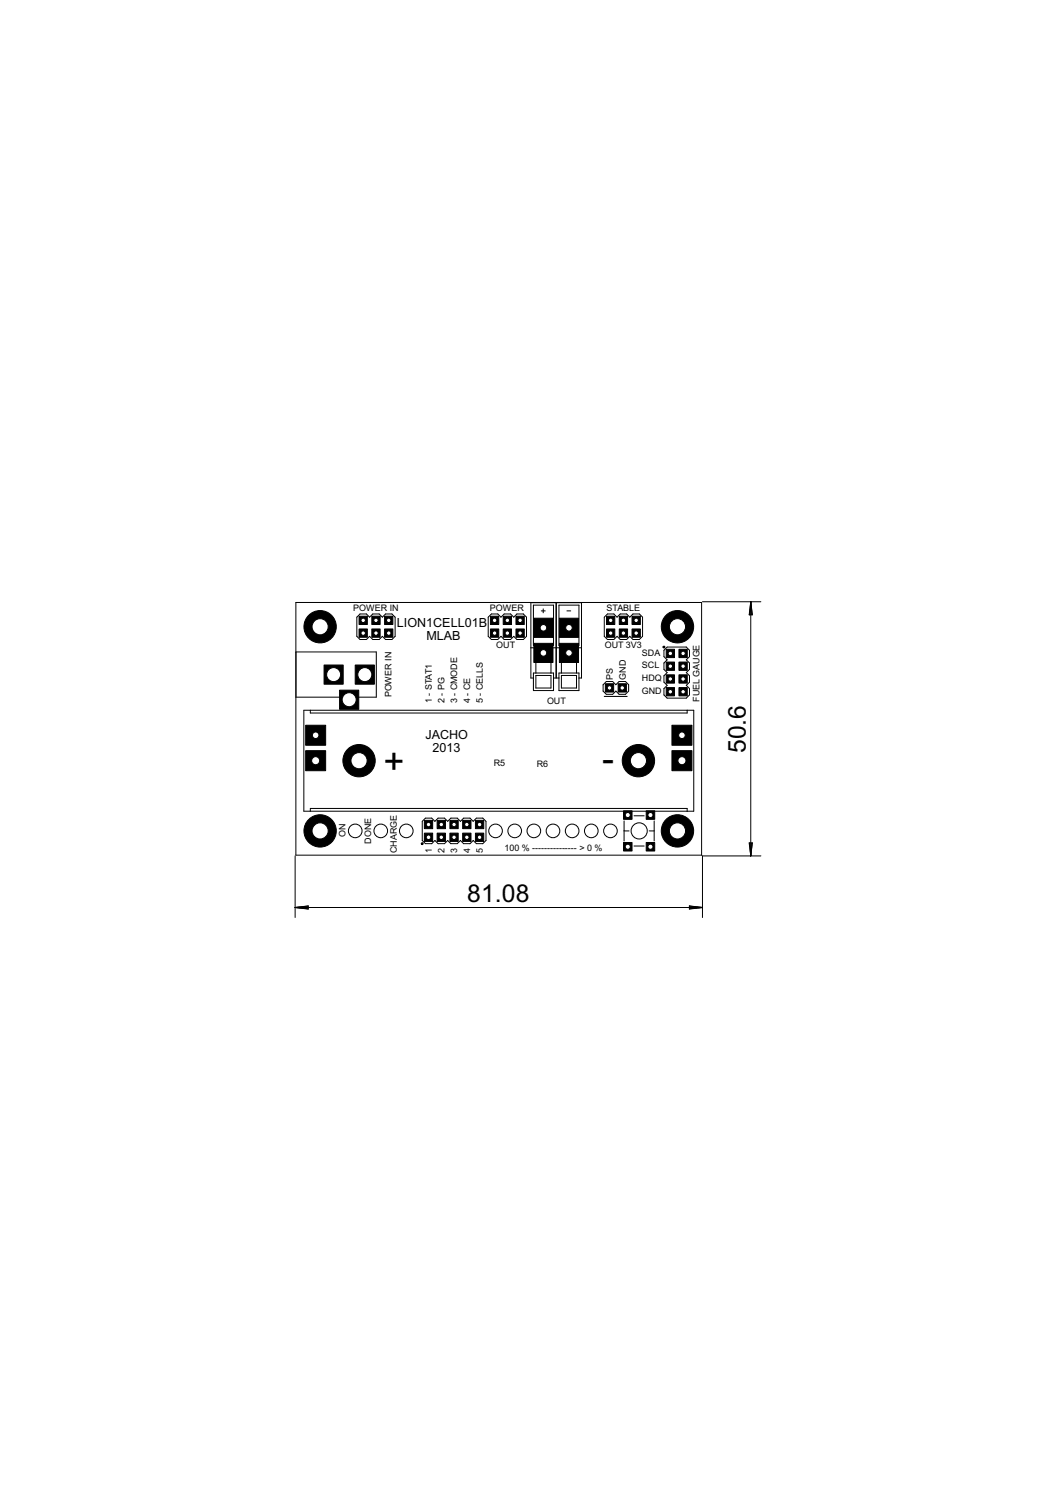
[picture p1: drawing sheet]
<svg xmlns="http://www.w3.org/2000/svg" width="210mm" height="297mm" viewBox="0 0 210 297" stroke-linecap="round" stroke-linejoin="round" font-family="sans-serif">
<path d="M120.2 138.6h4.6" fill="none" stroke="#000" stroke-width=".21"/>
<g fill="none" stroke="#000" stroke-width=".2">
<path d="M58.9 129.7h16v9h-16zM71.6 122.2h1.3l.6 .6 .7-.6h1.2l.7 .6 .6-.6h1.3l.6 .6v3.8l-.6 .6h-1.3l-.6-.6-.7 .6h-1.2l-.7-.6-.6 .6h-1.3l-.6-.6v-3.8zM97.8 122.2h1.2l.7 .6 .6-.6h1.3l.6 .6 .6-.6h1.3l.7 .6v3.8l-.7 .6h-1.3l-.6-.6-.6 .6h-1.3l-.6-.6-.7 .6h-1.2l-.7-.6v-3.8zM105.6 128.9h5M106.1 134.9h-.5v-15h5v15h-.5M106.1 133.9h4v3.5h-4zM106.1 120.4h4v8h-4zM106.6 133.9v-3h3v3M106.6 134.4h3v2.5h-3zM107.1 128.4v.5M107.7 121.5h.8M108.1 121.1v.8"/>
<path d="M109.1 128.4v.5M110.7 128.9h5M111.2 133.9h4v3.5h-4zM111.2 134.9h-.5v-15h5v15h-.5M111.2 120.4h4v8h-4zM111.7 134.4h3v2.5h-3zM111.7 133.9v-3h3v3M112.2 128.4v.5M112.8 121.5h.8M114.2 128.4v.5M120 136.2l.6-.6h1.3l.6 .6 .7-.6h1.2l.7 .6v1.3l-.7 .6h-1.2l-.7-.6-.6 .6h-1.3l-.6-.6zM120.9 122.2h1.2l.7 .6 .6-.6h1.3l.6 .6 .6-.6h1.3l.6 .6v3.8l-.6 .6h-1.3l-.6-.6-.6 .6h-1.3l-.6-.6-.7 .6h-1.2l-.7-.6v-3.8z"/>
<path d="M132.1 129.4l.6-.7h3.8l.7 .7v1.2l-.7 .7 .7 .6v1.3l-.7 .6 .7 .7v1.2l-.7 .7 .7 .6v1.3l-.7 .6h-3.8l-.6-.6v-1.3l.6-.6-.6-.7v-1.2l.6-.7-.6-.6v-1.3l.6-.6-.6-.7zM60.5 141.3h77.5v20.1h-77.5zM61.7 141.3v.6h75v-.6M61.7 161.4v-.6h75v.6M84.6 162.8h1.3l.6 .6 .7-.6h1.2l.7 .6 .6-.6h1.3l.6 .6 .6-.6h1.3l.6 .6 .7-.6h1.3l.6 .6v3.8l-.6 .7h-1.3l-.7-.7-.6 .7h-1.3l-.6-.7-.6 .7h-1.3l-.6-.7-.7 .7h-1.2l-.7-.7-.6 .7h-1.3l-.6-.7v-3.8zM124.2 163.3v4M124.2 165.3h1M126.2 168.3h2M126.2 162.3h2M129.2 165.3h1M130.2 163.3v4"/>
<circle cx="127.2" cy="165.3" r="1.61"/>
</g>
<g fill="#000" stroke="#000" stroke-width=".2">
<path d="M132 128.6h.2v.3h-.2l-.1-.2h.3h-.3z" fill-rule="evenodd"/>
<path d="M83.9 167.7h.2v.3h-.2l-.1-.1h.3h-.3z" fill-rule="evenodd"/>
</g>
<path d="M123.5 136.6h.6v.5h-.6zM84.4 165.8h1.7v1.6h-1.7z" fill="#000" stroke="#000" stroke-width=".2"/>
<circle cx="85.3" cy="166.6" r=".47" fill="#fff" stroke="#000" stroke-width=".2"/>
<path d="M87 165.8h1.6v1.6h-1.6z" fill="#000" stroke="#000" stroke-width=".2"/>
<circle cx="87.8" cy="166.6" r=".44" fill="#fff" stroke="#000" stroke-width=".2"/>
<path d="M89.5 165.8h1.7v1.6h-1.7z" fill="#000" stroke="#000" stroke-width=".2"/>
<circle cx="90.3" cy="166.6" r=".44" fill="#fff" stroke="#000" stroke-width=".2"/>
<path d="M92.1 165.8h1.6v1.6h-1.6z" fill="#000" stroke="#000" stroke-width=".2"/>
<circle cx="92.9" cy="166.6" r=".44" fill="#fff" stroke="#000" stroke-width=".2"/>
<path d="M94.6 165.8h1.6v1.6h-1.6z" fill="#000" stroke="#000" stroke-width=".2"/>
<circle cx="95.4" cy="166.6" r=".44" fill="#fff" stroke="#000" stroke-width=".2"/>
<path d="M84.4 163.2h1.7v1.7h-1.7z" fill="#000" stroke="#000" stroke-width=".2"/>
<circle cx="85.3" cy="164" r=".44" fill="#fff" stroke="#000" stroke-width=".2"/>
<path d="M87 163.2h1.6v1.7h-1.6z" fill="#000" stroke="#000" stroke-width=".2"/>
<circle cx="87.8" cy="164" r=".44" fill="#fff" stroke="#000" stroke-width=".2"/>
<path d="M89.5 163.2h1.7v1.7h-1.7z" fill="#000" stroke="#000" stroke-width=".2"/>
<circle cx="90.3" cy="164" r=".44" fill="#fff" stroke="#000" stroke-width=".2"/>
<path d="M92.1 163.2h1.6v1.7h-1.6z" fill="#000" stroke="#000" stroke-width=".2"/>
<circle cx="92.9" cy="164" r=".44" fill="#fff" stroke="#000" stroke-width=".2"/>
<path d="M94.6 163.2h1.6v1.7h-1.6z" fill="#000" stroke="#000" stroke-width=".2"/>
<circle cx="95.4" cy="164" r=".44" fill="#fff" stroke="#000" stroke-width=".2"/>
<path d="M60.8 149.4h4v3.9h-4z" fill="#000" stroke="#000" stroke-width=".2"/>
<circle cx="62.8" cy="151.3" r=".8" fill="#fff" stroke="#000" stroke-width=".2"/>
<path d="M133.7 149.4h4v3.9h-4z" fill="#000" stroke="#000" stroke-width=".2"/>
<circle cx="135.7" cy="151.3" r=".8" fill="#fff" stroke="#000" stroke-width=".2"/>
<circle cx="71.4" cy="151.3" r="3.2" fill="#000" stroke="#000" stroke-width=".2"/>
<circle cx="71.4" cy="151.3" r="1.61" fill="#fff" stroke="#000" stroke-width=".2"/>
<circle cx="127" cy="151.3" r="3.2" fill="#000" stroke="#000" stroke-width=".2"/>
<circle cx="127" cy="151.3" r="1.61" fill="#fff" stroke="#000" stroke-width=".2"/>
<path d="M60.8 144.3h4v4h-4z" fill="#000" stroke="#000" stroke-width=".2"/>
<circle cx="62.8" cy="146.3" r=".66" fill="#fff" stroke="#000" stroke-width=".2"/>
<path d="M133.7 144.3h4v4h-4z" fill="#000" stroke="#000" stroke-width=".2"/>
<circle cx="135.7" cy="146.3" r=".66" fill="#fff" stroke="#000" stroke-width=".2"/>
<path d="M70.7 132.3h3.8v3.8h-3.8z" fill="#000" stroke="#000" stroke-width=".2"/>
<circle cx="72.6" cy="134.2" r="1.4" fill="#fff" stroke="#000" stroke-width=".2"/>
<path d="M67.6 137.3h3.8v3.8h-3.8z" fill="#000" stroke="#000" stroke-width=".2"/>
<circle cx="69.5" cy="139.2" r="1.4" fill="#fff" stroke="#000" stroke-width=".2"/>
<path d="M64.5 132.3h3.8v3.8h-3.8z" fill="#000" stroke="#000" stroke-width=".2"/>
<circle cx="66.4" cy="134.2" r="1.4" fill="#fff" stroke="#000" stroke-width=".2"/>
<path d="M124.1 167.6h1.7v1.7h-1.7z" fill="#000" stroke="#000" stroke-width=".2"/>
<circle cx="124.9" cy="168.5" r=".51" fill="#fff" stroke="#000" stroke-width=".2"/>
<path d="M124.1 161.3h1.7v1.7h-1.7z" fill="#000" stroke="#000" stroke-width=".2"/>
<circle cx="124.9" cy="162.2" r=".51" fill="#fff" stroke="#000" stroke-width=".2"/>
<path d="M128.6 167.6h1.7v1.7h-1.7z" fill="#000" stroke="#000" stroke-width=".2"/>
<circle cx="129.4" cy="168.5" r=".51" fill="#fff" stroke="#000" stroke-width=".2"/>
<path d="M128.6 161.3h1.7v1.7h-1.7z" fill="#000" stroke="#000" stroke-width=".2"/>
<circle cx="129.4" cy="162.2" r=".51" fill="#fff" stroke="#000" stroke-width=".2"/>
<circle cx="63.7" cy="165.3" r="3.2" fill="#000" stroke="#000" stroke-width=".2"/>
<circle cx="63.7" cy="165.3" r="1.61" fill="#fff" stroke="#000" stroke-width=".2"/>
<circle cx="63.7" cy="124.7" r="3.2" fill="#000" stroke="#000" stroke-width=".2"/>
<circle cx="63.7" cy="124.7" r="1.61" fill="#fff" stroke="#000" stroke-width=".2"/>
<circle cx="134.8" cy="124.7" r="3.2" fill="#000" stroke="#000" stroke-width=".2"/>
<circle cx="134.8" cy="124.7" r="1.61" fill="#fff" stroke="#000" stroke-width=".2"/>
<circle cx="134.8" cy="165.3" r="3.2" fill="#000" stroke="#000" stroke-width=".2"/>
<circle cx="134.8" cy="165.3" r="1.61" fill="#fff" stroke="#000" stroke-width=".2"/>
<path d="M106.2 128h3.8v3.8h-3.8z" fill="#000" stroke="#000" stroke-width=".2"/>
<circle cx="108.1" cy="129.9" r=".66" fill="#fff" stroke="#000" stroke-width=".2"/>
<path d="M106.2 123h3.8v3.8h-3.8z" fill="#000" stroke="#000" stroke-width=".2"/>
<circle cx="108.1" cy="124.9" r=".66" fill="#fff" stroke="#000" stroke-width=".2"/>
<path d="M111.3 128h3.8v3.8h-3.8z" fill="#000" stroke="#000" stroke-width=".2"/>
<circle cx="113.2" cy="129.9" r=".66" fill="#fff" stroke="#000" stroke-width=".2"/>
<path d="M111.3 123h3.8v3.8h-3.8z" fill="#000" stroke="#000" stroke-width=".2"/>
<circle cx="113.2" cy="124.9" r=".66" fill="#fff" stroke="#000" stroke-width=".2"/>
<path d="M71.4 125.1h1.7v1.7h-1.7z" fill="#000" stroke="#000" stroke-width=".2"/>
<circle cx="72.3" cy="126" r=".44" fill="#fff" stroke="#000" stroke-width=".2"/>
<path d="M74 125.1h1.6v1.7h-1.6z" fill="#000" stroke="#000" stroke-width=".2"/>
<circle cx="74.8" cy="126" r=".44" fill="#fff" stroke="#000" stroke-width=".2"/>
<path d="M76.5 125.1h1.7v1.7h-1.7z" fill="#000" stroke="#000" stroke-width=".2"/>
<circle cx="77.3" cy="126" r=".44" fill="#fff" stroke="#000" stroke-width=".2"/>
<path d="M71.4 122.6h1.7v1.6h-1.7z" fill="#000" stroke="#000" stroke-width=".2"/>
<circle cx="72.3" cy="123.4" r=".44" fill="#fff" stroke="#000" stroke-width=".2"/>
<path d="M74 122.6h1.6v1.6h-1.6z" fill="#000" stroke="#000" stroke-width=".2"/>
<circle cx="74.8" cy="123.4" r=".44" fill="#fff" stroke="#000" stroke-width=".2"/>
<path d="M76.5 122.6h1.7v1.6h-1.7z" fill="#000" stroke="#000" stroke-width=".2"/>
<circle cx="77.3" cy="123.4" r=".44" fill="#fff" stroke="#000" stroke-width=".2"/>
<path d="M132.5 129.2h1.7v1.6h-1.7z" fill="#000" stroke="#000" stroke-width=".2"/>
<circle cx="133.4" cy="130" r=".44" fill="#fff" stroke="#000" stroke-width=".2"/>
<path d="M132.5 131.7h1.7v1.7h-1.7z" fill="#000" stroke="#000" stroke-width=".2"/>
<circle cx="133.4" cy="132.5" r=".44" fill="#fff" stroke="#000" stroke-width=".2"/>
<path d="M132.5 134.3h1.7v1.6h-1.7z" fill="#000" stroke="#000" stroke-width=".2"/>
<circle cx="133.4" cy="135.1" r=".44" fill="#fff" stroke="#000" stroke-width=".2"/>
<path d="M132.5 136.8h1.7v1.7h-1.7z" fill="#000" stroke="#000" stroke-width=".2"/>
<circle cx="133.4" cy="137.6" r=".44" fill="#fff" stroke="#000" stroke-width=".2"/>
<path d="M135.1 129.2h1.6v1.6h-1.6z" fill="#000" stroke="#000" stroke-width=".2"/>
<circle cx="135.9" cy="130" r=".44" fill="#fff" stroke="#000" stroke-width=".2"/>
<path d="M135.1 131.7h1.6v1.7h-1.6z" fill="#000" stroke="#000" stroke-width=".2"/>
<circle cx="135.9" cy="132.5" r=".44" fill="#fff" stroke="#000" stroke-width=".2"/>
<path d="M135.1 134.3h1.6v1.6h-1.6z" fill="#000" stroke="#000" stroke-width=".2"/>
<circle cx="135.9" cy="135.1" r=".44" fill="#fff" stroke="#000" stroke-width=".2"/>
<path d="M135.1 136.8h1.6v1.7h-1.6z" fill="#000" stroke="#000" stroke-width=".2"/>
<circle cx="135.9" cy="137.6" r=".44" fill="#fff" stroke="#000" stroke-width=".2"/>
<path d="M97.6 125.1h1.6v1.7h-1.6z" fill="#000" stroke="#000" stroke-width=".2"/>
<circle cx="98.4" cy="126" r=".44" fill="#fff" stroke="#000" stroke-width=".2"/>
<path d="M100.1 125.1h1.7v1.7h-1.7z" fill="#000" stroke="#000" stroke-width=".2"/>
<circle cx="100.9" cy="126" r=".44" fill="#fff" stroke="#000" stroke-width=".2"/>
<path d="M102.7 125.1h1.6v1.7h-1.6z" fill="#000" stroke="#000" stroke-width=".2"/>
<circle cx="103.5" cy="126" r=".44" fill="#fff" stroke="#000" stroke-width=".2"/>
<path d="M97.6 122.6h1.6v1.6h-1.6z" fill="#000" stroke="#000" stroke-width=".2"/>
<circle cx="98.4" cy="123.4" r=".44" fill="#fff" stroke="#000" stroke-width=".2"/>
<path d="M100.1 122.6h1.7v1.6h-1.7z" fill="#000" stroke="#000" stroke-width=".2"/>
<circle cx="100.9" cy="123.4" r=".44" fill="#fff" stroke="#000" stroke-width=".2"/>
<path d="M102.7 122.6h1.6v1.6h-1.6z" fill="#000" stroke="#000" stroke-width=".2"/>
<circle cx="103.5" cy="123.4" r=".44" fill="#fff" stroke="#000" stroke-width=".2"/>
<path d="M125.8 122.6h1.6v1.6h-1.6z" fill="#000" stroke="#000" stroke-width=".2"/>
<circle cx="126.6" cy="123.4" r=".44" fill="#fff" stroke="#000" stroke-width=".2"/>
<path d="M123.2 122.6h1.7v1.6h-1.7z" fill="#000" stroke="#000" stroke-width=".2"/>
<circle cx="124" cy="123.4" r=".44" fill="#fff" stroke="#000" stroke-width=".2"/>
<path d="M120.7 122.6h1.6v1.6h-1.6z" fill="#000" stroke="#000" stroke-width=".2"/>
<circle cx="121.5" cy="123.4" r=".44" fill="#fff" stroke="#000" stroke-width=".2"/>
<path d="M125.8 125.1h1.6v1.7h-1.6z" fill="#000" stroke="#000" stroke-width=".2"/>
<circle cx="126.6" cy="126" r=".44" fill="#fff" stroke="#000" stroke-width=".2"/>
<path d="M123.2 125.1h1.7v1.7h-1.7z" fill="#000" stroke="#000" stroke-width=".2"/>
<circle cx="124" cy="126" r=".44" fill="#fff" stroke="#000" stroke-width=".2"/>
<path d="M120.7 125.1h1.6v1.7h-1.6z" fill="#000" stroke="#000" stroke-width=".2"/>
<circle cx="121.5" cy="126" r=".44" fill="#fff" stroke="#000" stroke-width=".2"/>
<path d="M120.4 136h1.7v1.7h-1.7z" fill="#000" stroke="#000" stroke-width=".2"/>
<circle cx="121.3" cy="136.9" r=".44" fill="#fff" stroke="#000" stroke-width=".2"/>
<path d="M123 136h1.6v1.7h-1.6z" fill="#000" stroke="#000" stroke-width=".2"/>
<circle cx="123.8" cy="136.9" r=".44" fill="#fff" stroke="#000" stroke-width=".2"/>
<g fill="none" stroke="#000" stroke-width=".2">
<path d="M58.9 119.9h80.7v50.2h-80.7zM139.8 119.7h11.6M149.4 119.7v50.6M149.4 119.7l.3 2.6h-.6zM149.4 119.7l-.2 2.6M149.4 119.7l.1 2.6M149.4 119.7l-.3 2.6M58.7 170.3v12.2M149.1 167.7h.6l-.3 2.6zM149.1 167.7l.3 2.6M149.2 167.7l.2 2.6M149.5 167.7l-.1 2.6"/>
<path d="M151.4 170.3h-11.6v12.2M58.7 180.6h81.1M58.7 180.6l2.6-.4v.7zM58.7 180.6l2.6 .1M58.7 180.6l2.6 .2M61.3 180.4l-2.6 .2M137.2 180.2l2.6 .4-2.6 .3zM137.2 180.4l2.6 .2M139.8 180.6l-2.6 .1M139.8 180.6l-2.6 .2"/>
<circle cx="70.7" cy="165.3" r="1.35"/>
<circle cx="75.8" cy="165.3" r="1.35"/>
<circle cx="80.8" cy="165.3" r="1.35"/>
<circle cx="98.6" cy="165.3" r="1.35"/>
<circle cx="102.4" cy="165.3" r="1.35"/>
<circle cx="106.2" cy="165.3" r="1.35"/>
<circle cx="110" cy="165.3" r="1.35"/>
<circle cx="113.8" cy="165.3" r="1.35"/>
<circle cx="117.6" cy="165.3" r="1.35"/>
<circle cx="121.5" cy="165.3" r="1.35"/>
</g>
<g font-size="8">
<text x="76.3" y="153.9">+</text>
<text x="119.8" y="153.4">-</text>
</g>
<g font-size="5.5">
<text x="148.4" y="149.9" transform="rotate(-90 148.4 149.9)">50.6</text>
<text x="93" y="179.5">81.08</text>
</g>
<g font-size="2.8">
<text x="79" y="124.7">LION1CELL01B</text>
<text x="84.8" y="127.2">MLAB</text>
<text x="84.6" y="147">JACHO</text>
<text x="86" y="149.5">2013</text>
</g>
<g font-size="2">
<text x="70.3" y="121.5">POWER IN</text>
<text x="97.5" y="121.5">POWER</text>
<text x="120.7" y="121.5">STABLE</text>
<text x="98.7" y="128.9">OUT</text>
<text x="120.3" y="129">OUT 3V3</text>
<text x="127.7" y="130.4">SDA</text>
<text x="121.9" y="135.3" transform="rotate(-90 121.9 135.3)">PS</text>
<text x="124.5" y="135.3" transform="rotate(-90 124.5 135.3)">GND</text>
<text x="127.7" y="133">SCL</text>
<text x="127.7" y="135.5">HDQ</text>
<text x="77.9" y="138.8" transform="rotate(-90 77.9 138.8)">POWER IN</text>
<text x="85.9" y="139.9" transform="rotate(-90 85.9 139.9)">1 - STAT1</text>
<text x="88.4" y="139.9" transform="rotate(-90 88.4 139.9)">2 - PG</text>
<text x="91" y="139.9" transform="rotate(-90 91 139.9)">3 - CMODE</text>
<text x="93.5" y="139.9" transform="rotate(-90 93.5 139.9)">4 - CE</text>
<text x="96.1" y="139.9" transform="rotate(-90 96.1 139.9)">5 - CELLS</text>
<text x="108.8" y="140.2">OUT</text>
<text x="127.7" y="138.1">GND</text>
<text x="139.1" y="139.6" transform="rotate(-90 139.1 139.6)">FUEL GAUGE</text>
<text x="98.2" y="152.4">R5</text>
<text x="106.8" y="152.5">R6</text>
<text x="68.8" y="166.6" transform="rotate(-90 68.8 166.6)">ON</text>
<text x="73.8" y="167.9" transform="rotate(-90 73.8 167.9)">DONE</text>
<text x="78.9" y="169.8" transform="rotate(-90 78.9 169.8)">CHARGE</text>
<text x="85.9" y="169.8" transform="rotate(-90 85.9 169.8)">1</text>
<text x="88.4" y="169.8" transform="rotate(-90 88.4 169.8)">2</text>
<text x="91" y="169.8" transform="rotate(-90 91 169.8)">3</text>
<text x="93.5" y="169.8" transform="rotate(-90 93.5 169.8)">4</text>
<text x="96.1" y="169.8" transform="rotate(-90 96.1 169.8)">5</text>
<text x="100.3" y="169.2">100 % --------------- &gt; 0 %</text>
</g>
</svg>
